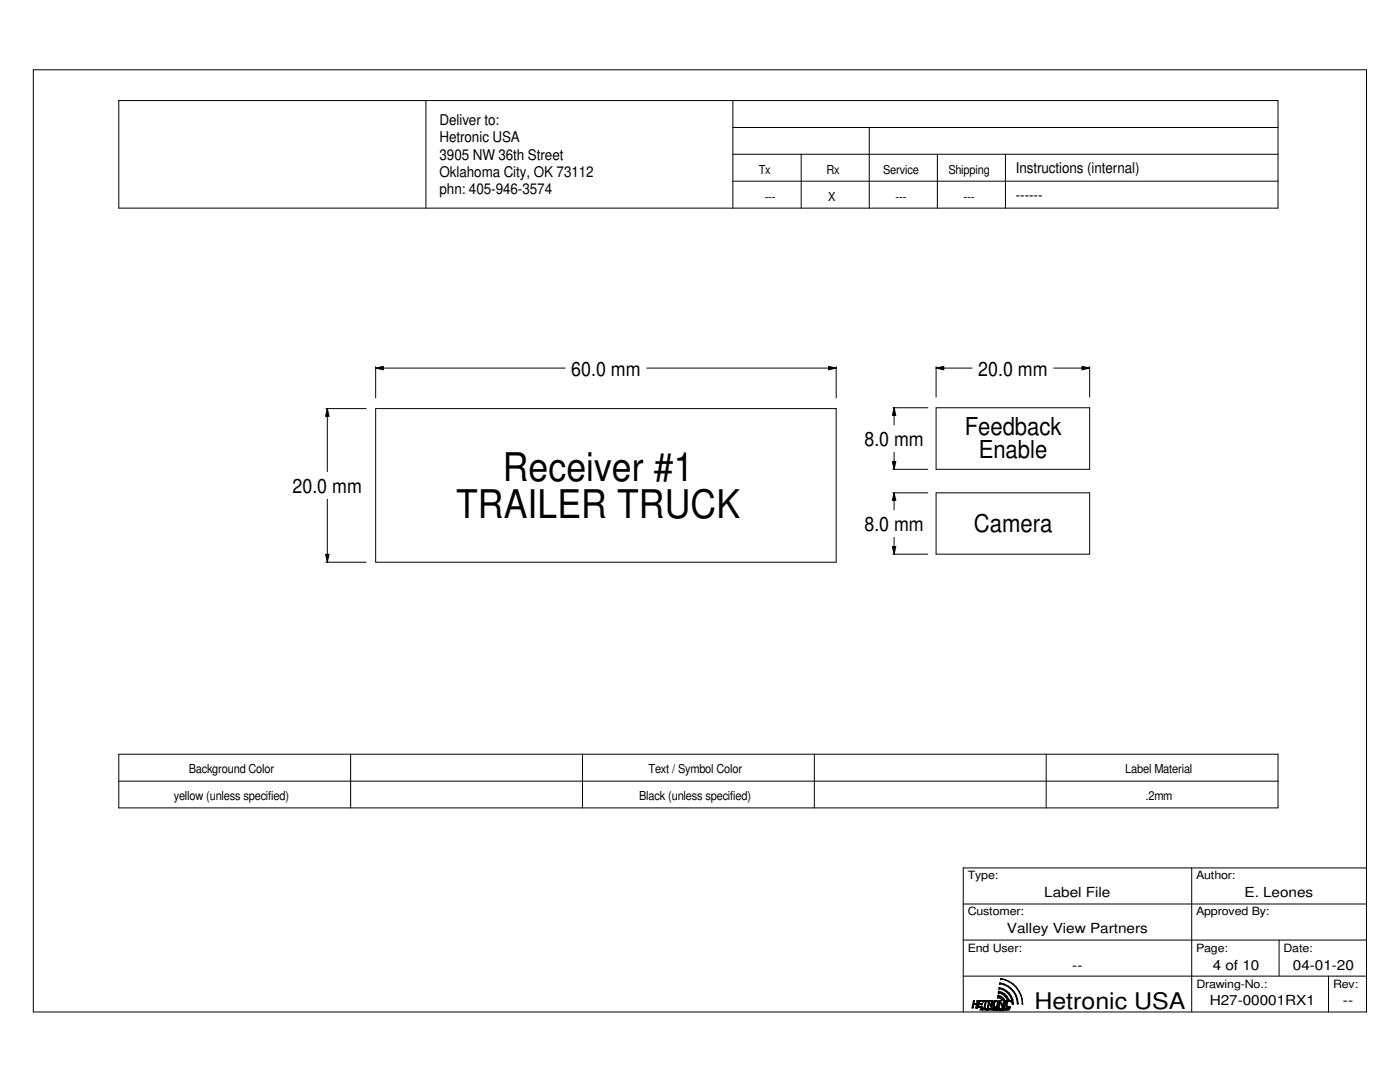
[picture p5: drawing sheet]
<svg xmlns="http://www.w3.org/2000/svg" width="279mm" height="216mm" viewBox="0 0 279 216" stroke-linecap="round" stroke-linejoin="round" font-family="sans-serif">
<g fill="none" stroke="#000" stroke-width=".2">
<path d="M6.6 13.9h266.1v188h-266.1zM23.7 20.1h231.4v21.4h-231.4zM85 20.1v21.4M146.3 36.2h108.8M146.3 30.8h108.8M146.3 20.1v21.4M146.3 25.4h108.8M159.9 30.8v10.7M173.5 25.4v16.1M187.1 30.8v10.7M200.7 30.8v10.7M75 73.2v6.2"/>
<path d="M75 73.4h37.8M75 73.4l1.5-.3v.7zM129.1 73.4h37.8M165.4 73.1l1.5 .3-1.5 .4zM166.9 73.2v6.2M186.8 73.2v6M186.8 73.4h7.2M186.8 73.4l1.5-.3v.7zM210.3 73.4h7.2M215.9 73.1l1.6 .3-1.6 .4zM217.5 73.2v6M65 81.5h8.1"/>
<path d="M65.3 81.5v12.6M65.3 99.6v12.6M65.3 81.5l.4 1.6h-.7zM75 81.5h91.9v30.7h-91.9zM178.1 92.1h.7l-.4 1.5zM178.2 93.6h7M178.2 81.4h7M178.2 98.3h7M178.4 81.4v3.4M178.4 90.3v3.3M178.4 98.3v3.4M178.4 81.4l.4 1.5h-.7z"/>
<path d="M178.4 98.3l.4 1.6h-.7zM186.8 81.4h30.7v12.2h-30.7zM186.8 98.3h30.7v12.3h-30.7zM65 110.6h.7l-.4 1.6zM65 112.2h8.1M178.1 109.1h.7l-.4 1.5zM178.2 110.6h7M178.4 107.2v3.4M23.7 150.5h231.4v10.7h-231.4zM23.7 155.9h231.4M70 150.5v10.7M116.2 150.5v10.7"/>
<path d="M162.5 150.5v10.7M208.8 150.5v10.7M237.8 173.2v28.7M272.7 173.2h-80.5v28.7M192.2 180.4h80.5M192.2 187.6h80.5M192.2 194.8h80.5M194.3 199.6h.1M194.3 199.6l-.3 1.4M194.4 199.6h.1M194.4 199.6l.1 .1M194.5 199.7h.1"/>
<path d="M195 199.6h.1M195 199.6l-.1 .6h-.5l.1-.5M195 199.6h.2M195.2 199.7h.1M195.2 199.6h.1M195.2 199.6v.1M195.2 199.7l-.3 1.3M195.4 199.6h.1M196.2 199.8h.1M196.2 199.6h.1M196.2 199.8h-.7v.4h.5M196.2 199.6h-.9l-.2 1.4"/>
<path d="M196.2 199.6v.1M196.2 199.7h.1M196.2 199.7v.1M196.3 199.8h.3l-.2 1.2M196.3 199.6h.1M196.3 199.8h.1M196.3 199.6h.9v.2M196.3 199.6v.2M197.2 199.8h.1M197.2 199.7h.1M197.2 199.8h-.4l-.2 1.2M197.3 199.6h.1"/>
<path d="M197.3 199.6l.7 .1M197.3 199.6l-.2 1.4M197.9 199.8h.1M197.9 199.9h.1M197.9 199.6h.1M197.9 199.8h-.4l-.1 .4h.5M197.9 199.8v.1M198 199.9h.1M198 199.6h.1M198 200h.1M198 199.9v.3M198 199.7h.1"/>
<path d="M198.1 199.7h.1M198.1 199.7l.1 .1M198.2 199.8h.1M198.2 199.9h.1M198.2 200h.1M198.2 199.8v.3M198.4 199.7l.6-.1 .3 .2-.2 1.1-.2 .1h-.4l-.3-.1zM198.6 199.9h.1M199.1 199.9h-.6l-.1 .9h.5M199.1 199.9h.1M199.1 199.9l-.2 .9M199.1 199h.1"/>
<path d="M199.1 199v.1M199.1 199.1h.1M199.1 199.1l.8 .4M199.2 198.6h.1M199.2 198.6l-.1 .4M199.2 198.6a1.59 1.59 0 0 1 1.2 .9M199.3 198.1h.1M199.3 197.8h.1M199.3 197.8a2.5 2.5 0 0 1 2 1.6M199.3 197.8v.4a2.14 2.14 0 0 1 1.7 1.3M199.4 197.3h.1M199.4 197.1h.1"/>
<path d="M199.5 199.6h.1M199.5 196.3h.1M199.6 196.3h.1M199.6 196.1h.1M199.6 196.3a4.1 4.1 0 0 1 3.4 3.9M199.6 196.1l-.1 .2M199.6 196.1a4.3 4.3 0 0 1 3.6 4.1M199.6 199.6h.1M199.6 199.6h-.2l-.2 1.4M199.6 199.6l.5 1.1 .2-1.1M199.7 195.3h.1M199.7 195.2h.1"/>
<path d="M199.7 195.2v.1M199.7 195.3a5.1 5.1 0 0 1 4.3 4.9M199.7 195.2a5.1 5.1 0 0 1 4.4 5M199.9 199.5h.1M200.3 199.6h.1M200.4 199.6h.1M200.4 199.5h.1M200.4 199.7h.1M200.4 199.6v.1M200.4 199.5h-.5M200.5 199.7l-.3 1.3M200.6 199.6h.1"/>
<path d="M200.6 199.6h.2M200.6 199.6l-.2 1.4M200.8 199.7h.1M200.8 199.6h.1M200.8 199.7l-.3 1.3M200.8 199.6v.1M201 199.5h.1M201 199.5h.3M201.3 199.4h.1M201.3 199.5h.1M201.3 199.4v.1M201.8 199.8h.1"/>
<path d="M201.8 199.6h.1M201.8 199.6l-.7 .1a1.16 1.16 0 0 0-.3 1.1l.1 .2h.7M201.8 199.8l-.6 .1-.2 .7 .2 .2h.4M201.8 199.6v.1M201.8 199.7h.1M201.8 199.7v.1M255.3 187.6v7.1M265.1 194.8v7.1M194 201h.1M194 201h.2M194.2 201h.1M194.2 201l.1-.6h.6l-.1 .6"/>
<path d="M194.8 201h.1M194.9 201h.1M195.1 201h.1M195.7 201.3h.1M195.7 201.3l.1 .2h-.2zM195.9 201h.1M195.9 201.3v.2zM196 200.9h.1M196 200.8h.1M196 200.4h.1M196 200.2h.1M196 200.4h-.6l-.1 .4h.7"/>
<path d="M196 200.8v.2h-.9M196 200.2v.1M196 201.3v.2h.3v-.2M196 200.3h.1M196 201.3v.1l.1-.1h.7M196 200.3v.1M196 201.5l.1-.2v.2M196.2 201.3l-.1 .2M196.2 201.3v.2M196.3 201.4h.1M196.4 201h.2M196.4 201h.1"/>
<path d="M196.4 201.3l-.1 .1M196.4 201.3h.1M196.5 201.3v.2M196.6 201h.1M196.6 201.3h.1M196.6 201.3v.2h.2v-.2M196.8 201.4h.1M196.9 201.4h.1M196.9 201.3h.2l-.1 .2-.2-.2M196.9 201.3h-.1M196.9 201.3l.1 .2M196.9 201.5h.1"/>
<path d="M196.9 201.3h.1M197 201.3h.1M197 201.5h.1M197 201.3v.2M197 201.4v.1M197.1 201h.1M197.1 201h.2M197.1 201.3h.2l-.1 .2h-.1zM197.1 201.3v.2h.3v-.2M197.2 201.5h.1M197.2 201.3h.1M197.2 201.3v.2"/>
<path d="M197.3 201h.1M197.3 201l.2-.6 .3 .6M197.4 201.3h.1M197.4 201.3l-.1 .2M197.7 201.3h.2v.2h.1v-.2h.2v.2M197.7 201.3l-.1 .2h.6M197.7 201.3l.1 .2M197.7 200.4h.1M197.7 200.4l.3 .6M197.8 200.4h.1M197.8 201.4l-.1 .1h.1M197.8 200.2h.1"/>
<path d="M197.8 201h.1M197.8 201h.2M197.8 201.3h.1M197.9 200.2h.1M197.9 200.4h.1M197.9 201h.1M197.9 201.3l-.1 .2M198 200.4h.1M198 200.4h-.2M198 200.1h.1M198 200.2h.1M198 200.2h-.1"/>
<path d="M198 200.3h.1M198 201h.1M198 200.3v.1M198.1 200.3h.1M198.1 201.3l.1 .2M198.1 201.4h.1M198.1 200.2h.1M198.1 200.2v.1M198.2 200.2h.1M198.2 200.2h-.1M198.2 200.1h.1M198.2 201.4h.1"/>
<path d="M198.2 200.1v.1M198.2 201.4l.1 .1M198.3 201.3h.1M198.3 201.5h.1M198.3 201.3l-.1 .1M198.4 201.3v.1M198.4 201.3v.2h-.2M198.4 201.4h.1M198.4 201.4l-.1 .1M198.5 201.3h.1M198.5 201.3v.2l.1-.2M198.6 201.3h.1"/>
<path d="M198.7 201.3l-.1 .2 .2-.1M198.7 201.3l.1 .1M198.8 201.3h.1M198.8 201.4h.1M198.8 201.3v.2h.2v-.2M198.8 201.4v.1M198.8 201.3h-.3M198.8 201.3l.1 .2M198.9 200.8h.1M198.9 201.4h.1M198.9 201.4v.1M198.9 201.3h.1"/>
<path d="M198.9 201.5h.1M198.9 201.3v.1M198.9 201.3l-.1 .1M199 201.3h.1M199 201.5h.1M199 201.3l-.1 .2M199.1 201.3v.2zM199.2 201h.2M199.2 201h.1M199.2 201.3l.1 .2v-.2h.3M199.3 201.3v.2M199.4 201h.1"/>
<path d="M199.4 201l.2-1 .4 1M199.4 201.3v.2h.2M199.4 201.3l-.1 .2-.1-.2M199.4 201.3l.1 .2 .1-.2M199.5 201.4h.1M199.5 201.3h.1M199.5 201.5h.1M199.6 201.3h.1M199.6 201.4h.1M199.6 201.4h.2M199.6 201.3v.2M199.6 201.5h.2"/>
<path d="M199.6 201.3l.1 .1M199.7 201.3h.1M199.7 201.4h.1M199.7 201.5h.1M199.7 201.4v.1M199.7 201.3h.2v.2h-.2M199.7 201.3h-.1M199.7 201.3l.2 .1M199.8 201.4h.1M199.8 201.5h.1M199.8 201.3h.1M199.8 201.3l.1 .1"/>
<path d="M199.8 201.4v.1M199.9 201.4h.1M199.9 201.4l.1 .1 .2-.1M200 201.4h.1M200 201.4v.1M200 201h.1M200 201.5h.1M200 201.3h.1M200 201h.2M200 201.3l-.1 .1M200.1 201.3h.1M200.1 201.5h.1"/>
<path d="M200.1 201.3l-.1 .1M200.1 201.3l.1 .1M200.1 201.4h.1M200.2 201.4h.1M200.2 201.3v.2l.7-.1M200.2 201h.1M200.2 201.3v.2l.1-.2M200.2 201.3h.2l-.1 .2M200.2 201.3h.1M200.3 201.5h.1M200.3 201.3h.1M200.4 201h.1"/>
<path d="M200.4 201.3h.1M200.4 201.3v.2M200.5 201.3v.2M200.5 201.3v.1l.1-.1M200.5 201h.1M200.6 201.3h.4M200.6 201.3v.2M200.6 201.3l-.1 .2M200.7 201.3l-.1 .2M200.8 201.3h.1M200.8 201.4h.1M200.8 201.3v.1"/>
<path d="M200.9 201.3l-.2 .2M201 201.3l-.2 .2h.3l.1-.2 .1 .2v-.2M201 201.3h.1M201 201.3l.1 .2v-.2l.2 .2v-.2M201.3 201.3h.2l-.1 .2zM201.5 201h.1M201.6 200.9h.1M201.6 200.8h.1M201.6 200.8v.2M202 200.2h.1M202 200.2a3.1 3.1 0 0 0-2.6-2.9v-.2a3.4 3.4 0 0 1 2.9 3.1M202.2 200.2h.1"/>
<path d="M202.3 200.2h.1M202.3 200.2h-.3M203 200.2h.1M203 200.2h.2M203.2 200.2h.1M204 200.2h.1M204 200.2v.1M204 200.3h.1M204.1 200.2h.1M204.1 200.2l-.1 .1"/>
</g>
<g fill="#000">
<path d="M75 73.4l1.5-.3v.7zM165.4 73.1l1.5 .3-1.5 .4zM186.8 73.4l1.5-.3v.7zM215.9 73.1l1.6 .3-1.6 .4zM65.3 81.5l.4 1.6h-.7zM178.4 81.4l.4 1.5h-.7zM178.1 92.1h.7l-.4 1.5zM178.4 98.3l.4 1.6h-.7zM65 110.6h.7l-.4 1.6zM178.1 109.1h.7l-.4 1.5z"/>
<path d="M197.5 199.8l.5 .1v.3h-.6zM197.3 199.6l-.2 1.4h.2l.1-.6 .4 .6h.2l-.3-.6h.3l.2-.2a.31 .31 0 0 0 0-.4 .31 .31 0 0 0-.3-.2z" fill-rule="evenodd"/>
<path d="M198.6 199.8l-.2 1h.5l.2-.9zM198.5 199.7l-.3 1.2 .3 .1h.4l.2-.1 .2-1.1-.3-.2z" fill-rule="evenodd"/>
<path d="M199.4 199.6h.2l.5 1.1 .2-1.1 .2 .1-.3 1.3h-.2l-.4-1-.2 1h-.2z" fill-rule="evenodd"/>
<path d="M199.2 198.6a1.59 1.59 0 0 1 1.2 .9h-.5l-.8-.4z" fill-rule="evenodd"/>
<path d="M199.3 197.8a2.28 2.28 0 0 1 2 1.7h-.3a2.64 2.64 0 0 0-1.8-1.4z" fill-rule="evenodd"/>
<path d="M194.3 199.6l.2 .1-.1 .5h.5l.1-.5 .2-.1-.3 1.4h-.2l.2-.6h-.6l-.1 .6h-.2z" fill-rule="evenodd"/>
<path d="M195.3 199.6l.9 .1v.1h-.7v.4l.5 .1v.1h-.6l-.1 .4h.7v.2h-.9z" fill-rule="evenodd"/>
<path d="M195.7 201.3l.1 .2h-.2l.1-.2v.1z" fill-rule="evenodd"/>
<path d="M195.9 201.3l.1 .1 .2-.1-.1 .2v-.2l-.2 .2z" fill-rule="evenodd"/>
<path d="M196.2 201.3h.2h-.1v.2h-.1z" fill-rule="evenodd"/>
<path d="M196.3 199.6h.9v.2h-.4l-.2 1.2h-.2l.2-1.2h-.3z" fill-rule="evenodd"/>
<path d="M196.4 201.3h.2l-.1 .2z" fill-rule="evenodd"/>
<path d="M196.6 201.3h.2v.2h-.2z" fill-rule="evenodd"/>
<path d="M196.9 201.3l-.1 .2h.2l.1-.2zM196.8 201.4l.2 .1v-.2z" fill-rule="evenodd"/>
<path d="M197.1 201.3h.2l-.1 .2h-.1v-.2v.2h.1z" fill-rule="evenodd"/>
<path d="M197.4 201.3h.1l-.1 .1 .1 .1h-.2z" fill-rule="evenodd"/>
<path d="M197.7 201.3h.1l-.1 .2h.1h-.2z" fill-rule="evenodd"/>
<path d="M197.9 201.3l.1 .2h-.2z" fill-rule="evenodd"/>
<path d="M198 201.3h.2h-.1l.1 .2h-.2z" fill-rule="evenodd"/>
<path d="M198.2 201.4l.2-.1-.2 .1 .2 .1z" fill-rule="evenodd"/>
<path d="M198.5 201.3h.1l-.1 .2z" fill-rule="evenodd"/>
<path d="M198.7 201.3l-.1 .2h.2l-.1-.2h.1z" fill-rule="evenodd"/>
<path d="M198.8 201.4l.3-.1-.2 .1h.2l-.1 .1z" fill-rule="evenodd"/>
<path d="M199.1 201.3l.2 .2v-.2v.2l-.1-.2-.1 .2z" fill-rule="evenodd"/>
<path d="M199.3 201.3v.2z" fill-rule="evenodd"/>
<path d="M199.4 201.4l.2-.1-.1 .2h.1h-.2z" fill-rule="evenodd"/>
<path d="M199.6 201.3l.2 .1-.1 .1h.2l-.2-.1 .1-.1z" fill-rule="evenodd"/>
<path d="M200 201.3h.2l-.2 .1h.2l-.1 .1h-.2z" fill-rule="evenodd"/>
<path d="M200.6 199.7l.2-.1-.3 1.4h-.1z" fill-rule="evenodd"/>
<path d="M200.2 201.3h.2l-.1 .1-.1-.1 .2 .2h-.2z" fill-rule="evenodd"/>
<path d="M200.4 201.3l.1 .1 .2-.1-.1 .2v-.2l-.2 .2z" fill-rule="evenodd"/>
<path d="M200.7 201.3v.2l.2-.1z" fill-rule="evenodd"/>
<path d="M201 199.8l.3-.2 .5 .1v.1l-.7 .1-.1 .7 .2 .2h.4v.2h-.7l-.1-.2z" fill-rule="evenodd"/>
<path d="M201 201.3l.1 .2h-.3l.2-.2v.1z" fill-rule="evenodd"/>
<path d="M201.1 201.3l.2 .2v-.2v.2l-.1-.2-.1 .2z" fill-rule="evenodd"/>
<path d="M201.3 201.3h.2l-.1 .2z" fill-rule="evenodd"/>
<path d="M199.4 197.1a3.1 3.1 0 0 1 2.8 3.2h-.1a3.4 3.4 0 0 0-2.7-3.1z" fill-rule="evenodd"/>
<path d="M199.5 196.2a4.1 4.1 0 0 1 3.7 4l-.1 .1a4.2 4.2 0 0 0-3.6-4z" fill-rule="evenodd"/>
<path d="M199.7 195.2a5 5 0 0 1 4.3 5.1 5.3 5.3 0 0 0-4.3-5.1z" fill-rule="evenodd"/>
</g>
<g font-size="7.9">
<text x="100.3" y="95.9">Receiver #1</text>
<text x="91" y="103.3">TRAILER TRUCK</text>
</g>
<g font-size="4.9">
<text x="192.5" y="86.8">Feedback</text>
<text x="195.3" y="91.4">Enable</text>
<text x="194.4" y="106.1">Camera</text>
</g>
<text font-size="4.6" x="206.5" y="201.3">Hetronic USA</text>
<g font-size="3.9">
<text x="114" y="75">60.0 mm</text>
<text x="195.2" y="75">20.0 mm</text>
<text x="172.5" y="89">8.0 mm</text>
<text x="58.4" y="98.4">20.0 mm</text>
<text x="172.5" y="106">8.0 mm</text>
</g>
<g font-size="3">
<text x="87.7" y="24.9">Deliver to:</text>
<text x="87.7" y="28.4">Hetronic USA</text>
<text x="87.7" y="31.8">3905 NW 36th Street</text>
<text x="87.7" y="35.3">Oklahoma City, OK 73112</text>
<text x="202.7" y="34.6">Instructions (internal)</text>
<text x="87.7" y="38.7">phn: 405-946-3574</text>
<text x="202.7" y="40">------</text>
</g>
<g font-size="2.8">
<text x="208.4" y="179.1">Label File</text>
<text x="248.4" y="179.1">E. Leones</text>
<text x="201" y="186.3">Valley View Partners</text>
<text x="214" y="193.5">--</text>
<text x="242" y="193.5">4 of 10</text>
<text x="258" y="193.5">04-01-20</text>
<text x="241.4" y="200.6">H27-00001RX1</text>
<text x="268" y="200.6">--</text>
</g>
<g font-size="2.5">
<text x="151.4" y="34.8">Tx</text>
<text x="164.9" y="34.8">Rx</text>
<text x="176.3" y="34.8">Service</text>
<text x="189.3" y="34.8">Shipping</text>
<text x="152.6" y="40.1">---</text>
<text x="165.3" y="40.1">X</text>
<text x="178.7" y="40.1">---</text>
<text x="192.3" y="40.1">---</text>
<text x="37.7" y="154.2">Background Color</text>
<text x="129.4" y="154.2">Text / Symbol Color</text>
<text x="224.6" y="154.2">Label Material</text>
<text x="34.7" y="159.6">yellow (unless specified)</text>
<text x="127.6" y="159.6">Black (unless specified)</text>
<text x="228.6" y="159.6">.2mm</text>
</g>
<g font-size="2.3">
<text x="193.1" y="175.5">Type:</text>
<text x="238.7" y="175.5">Author:</text>
<text x="193.1" y="182.7">Customer:</text>
<text x="238.7" y="182.7">Approved By:</text>
<text x="193.1" y="189.9">End User:</text>
<text x="238.7" y="189.9">Page:</text>
<text x="256.2" y="189.9">Date:</text>
<text x="238.8" y="197.1">Drawing-No.:</text>
<text x="266.1" y="197.1">Rev:</text>
</g>
</svg>
